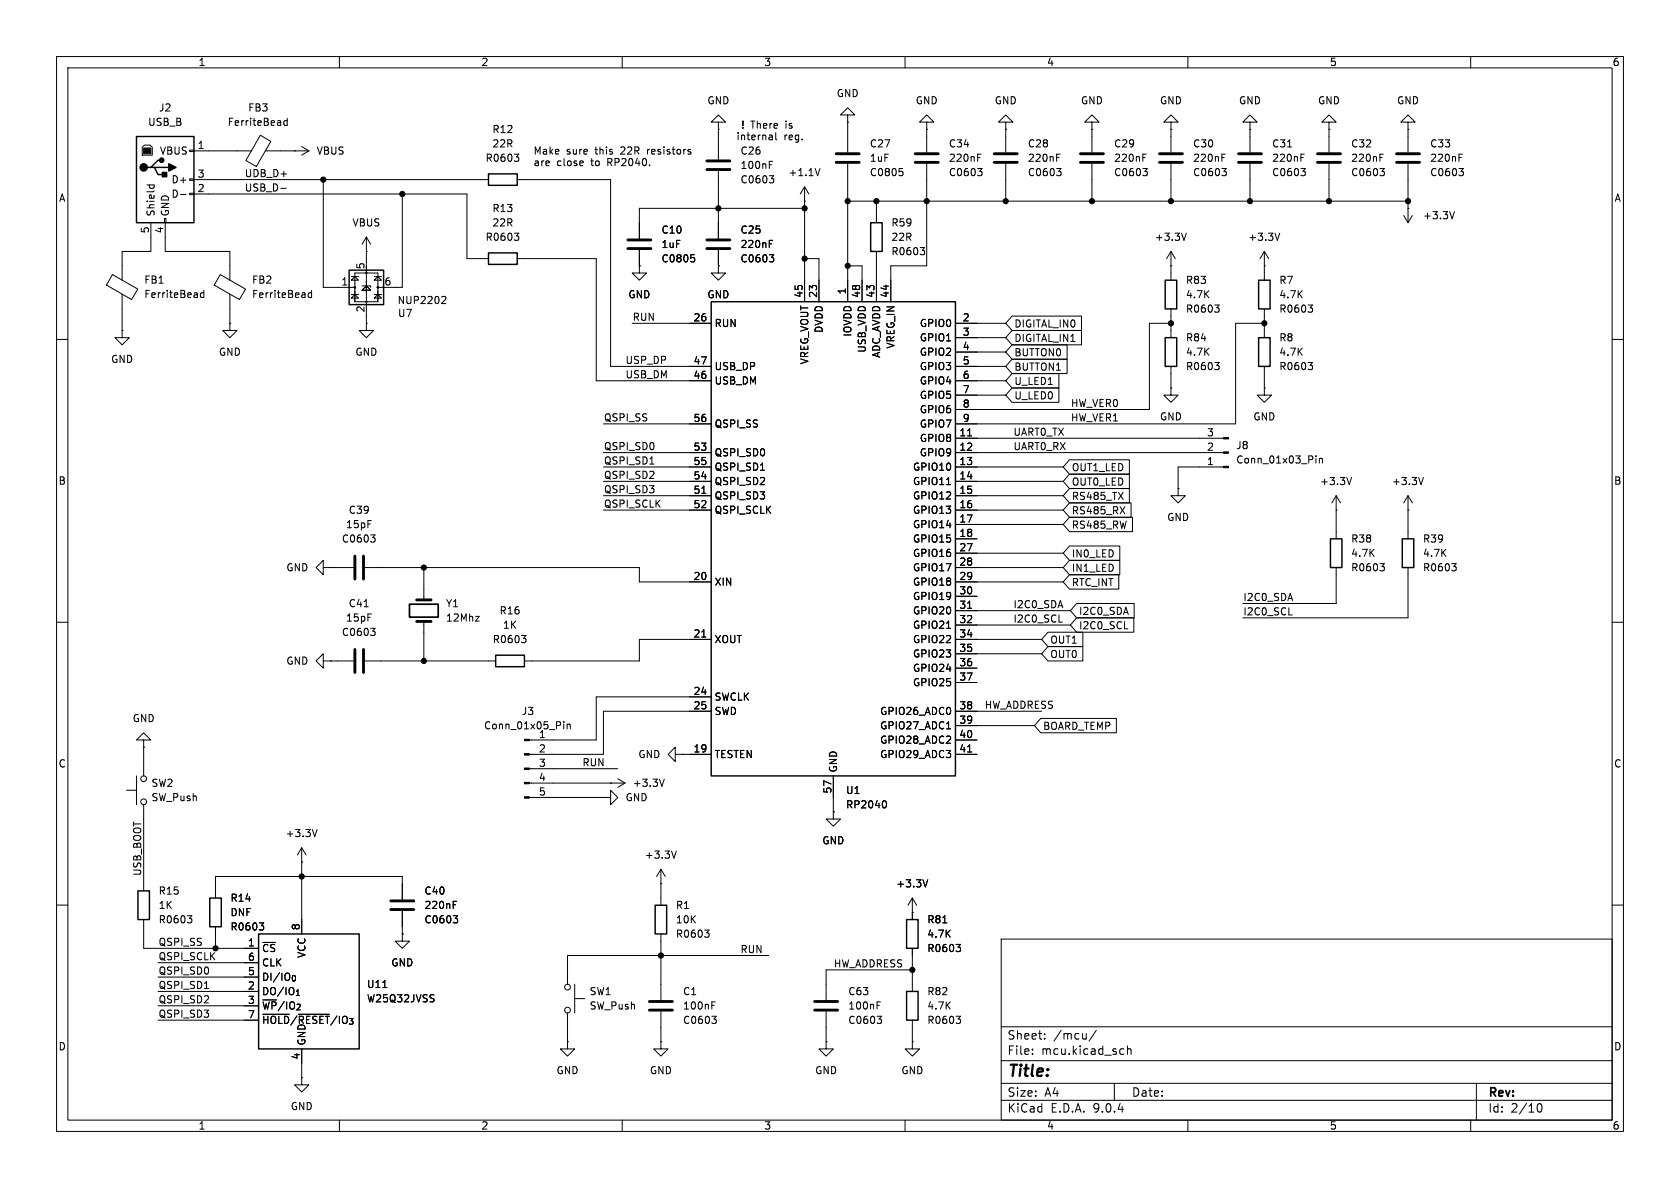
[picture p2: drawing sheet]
<svg xmlns="http://www.w3.org/2000/svg" width="297mm" height="210mm" viewBox="0 0 297 210" stroke-linecap="round" stroke-linejoin="round" font-family="sans-serif">
<g fill="none" stroke="#000" stroke-width=".18">
<path d="M10 10h277v190h-277zM12 12h273v186h-273zM60 10v2M110 10v2M160 10v2M210 10v2M260 10v2M25.5 25.7h1l.4 .3v1.4h-1.8v-1.4zM26 32.7h1.2M26.5 32.7l-.1 .4M26.7 39.4v5.1h-5.1v5M27.2 32.7v.4"/>
<path d="M29.1 38.6h.2v.8h-.2zM29.2 39.4v5.1h11.4v5M31.9 34.4h1M33.5 26.5h.8v.3h-.8zM33.5 31.6h.8v.3h-.8zM33.5 34.2h.8v.2h-.8zM34.3 26.7h10.1M34.3 31.8h52.1M34.3 34.3h48.2v11.4h3.9M46 23.9l1.9 1.1-2.6 4.4-1.8-1zM46.9 26.7h7.7M49.6 33.3h1"/>
<path d="M50.8 20.9v1.3M50.8 21.4l-.4-.1-.2 .3 .1 .5h.5M52.1 26.7h.1M53.3 25.9l1.3 .8M54.6 26.7l-1.3 .7M57.1 31.8v19h5.6M71.1 34.3v16.5h-4.3M90.9 27.2h.8l-.4 .5M91.4 31.8h16.5v33h17.8M91.5 27.7l.2 .3v.3l-.2 .2M122.1 26.9v.3M127 21.6h1.3l-1.3-1.3-1.3 1.3h1.3v1.3"/>
<path d="M127 22.9h.1M127 22.9v5.3M127 30.2v12M136 29.1h.4M136 28.5h.6M136 31.1h.8l-.4 .4M136.4 23.9l.1 .2v.6M136.5 24.7h-.4M136.5 24.2h-.4M136.5 31.5l.3 .3v.3l-.3 .2M137.1 23.4v1.1l.2 .2M142.2 35.6h.1"/>
<path d="M142.2 33l-.7 1.3M142.2 33l.8 1.3M142.2 33v20.3M142.2 36.8h-29.2v5.4M145 29.8l-.5 1.3M149.9 20.3h1.2l-1.2-1.2-1.3 1.2h1.3v1.3M149.9 21.6h.1M149.9 21.6v5.3M149.9 29v24.3M149.9 35.6h99M154.9 35.6v3.8M159 29.8h.6"/>
<path d="M159.4 30.3l.2 .2v.3l-.2 .3M163.8 21.6h1.3l-1.3-1.3-1.2 1.3h1.2v1.3M163.8 22.9h.1M163.8 22.9v4M163.8 29v18h-6.3v6.3M172.8 27.9h.5M172.8 27.2h.6M172.8 29.8h.8l-.4 .5M173.4 30.3l.2 .2v.3l-.2 .3M177.8 21.6h1.3l-1.3-1.3-1.3 1.3h1.3v1.3M177.8 22.9h.1M177.8 22.9v4"/>
<path d="M177.8 29v6.6M186.8 27.9h.4M186.8 27.2h.6M186.8 29.8h.8l-.4 .5M187.3 30.3l.3 .2v.3l-.3 .3M193 21.6h1.3l-1.3-1.3-1.2 1.3h1.2v1.3M193 22.9h.1M193 22.9v4M193 29v6.6M202 27.9h.5M202 27.2h.6M202 29.8h.8l-.4 .5"/>
<path d="M202.6 30.3l.2 .2v.3l-.2 .3M207 21.6h1.3l-1.3-1.3-1.3 1.3h1.3v1.3M207 22.9h.1M207 22.9v4M207 29v6.6M216 27.9h.4M216 27.2h.6M216 29.8h.8l-.4 .5M216.6 30.3l.2 .2v.3l-.2 .3M221 21.6h1.2l-1.2-1.3-1.3 1.3h1.3v1.3M221 22.9h.1M221 22.9v4"/>
<path d="M221 29v6.6M227.6 26h.7M230 27.9h.4M230 27.2h.6M230 29.8h.8l-.5 .5M230.5 30.3l.3 .2v.3l-.3 .3M234.9 21.6h1.3l-1.3-1.3-1.2 1.3h1.2v1.3M234.9 22.9h.1M234.9 22.9v4M234.9 29v6.6M244 27.9h.4M244 27.2h.6"/>
<path d="M244 29.8h.7l-.4 .5M244.5 30.3l.2 .2v.3l-.2 .3M248.2 38.1l.7 1.3M248.9 21.6h1.3l-1.3-1.3-1.3 1.3h1.3v1.3M248.9 22.9h.1M248.9 36.8h.1M248.9 22.9v4M248.9 29v10.4M249.7 38.1l-.8 1.3M257.1 37.4l-.4 1.3M257.9 27.9h.4M257.9 27.2h.6"/>
<path d="M257.9 29.8h.8l-.4 .5M258.5 30.3l.2 .2v.3l-.2 .3M19.9 48.5l4.5 2.6-1.1 1.9-4.5-2.6zM21.6 58.4v1.3h1.3l-1.3 1.3-1.3-1.3h1.3M21.6 58.4h.1M21.6 52v6.4M36 51.8h-.3l-.3 .2 .2 .5h.4M36 51.3v1.3M38.9 48.5l4.5 2.6-1.1 1.9-4.4-2.6zM40.6 57.2v1.2h1.3l-1.3 1.3-1.2-1.3h1.2M40.6 57.2h.1M40.6 52v5.2"/>
<path d="M55.1 51.3v1.3M55.1 51.8h-.4l-.2 .2 .1 .5h.5M62.1 48.9h1.3M62.1 52.1h1.3M62.7 48.9l.7 .6h-1.3zM62.7 52.1l.7 .6h-1.3zM62.7 48.3h4.1v5h-4.1zM64 50.5h1.5v.3M64.8 44.5h.1M64.8 50.5l.7 .8h-1.5zM64.8 57.2v1.2h1.2l-1.2 1.3-1.3-1.3h1.3M64.8 57.2h.1"/>
<path d="M64.8 41.9l-.8 1.3M64.8 41.9l.7 1.3M64.8 41.9v15.3M66.2 49.5l.6-.6 .6 .6zM66.2 52.7l.6-.6 .6 .6zM66.2 48.9h1.2M66.2 52.1h1.2M78.3 52.4l.4 .1 .1 .3-.8 .9h.8M90.9 41.2h.8l-.4 .5M91.4 45.7h14v21.6h20.3M91.5 41.7l.2 .2v.3l-.2 .3M111.8 57.2h13.9"/>
<path d="M113 47v1.3h1.3l-1.3 1.2-1.2-1.2h1.2M113 47h.1M113 44.2v2.8M122.2 45h.6M122.6 45.5l.2 .3v.3l-.2 .2M127 47v1.3h1.3l-1.3 1.2-1.3-1.2h1.3M127 47h.1M127 44.2v2.8M136 43.1h.4M136 42.5h.6M136 45h.8l-.4 .5M136.5 45.5l.3 .3v.3l-.3 .2"/>
<path d="M142.2 45.7h2.6v7.6M149.9 47h2.5v6.3M154.9 44.5v8.8M162.7 43.8h.8l-.5 .4M163.2 44.2l.3 .3v.3l-.3 .2M168.9 57.2h8.9M168.9 59.7h8.9M178.9 55.9h12.3v2.5h-12.3l-1.1-1.2zM178.9 58.4h12.3v2.6h-12.3l-1.1-1.3zM207 47h.1M207 44.5v5M207 54.6v5.1"/>
<path d="M207 57.2h-3.8v15.2h-34.3M207 44.5l-.8 1.2M207 44.5l.8 1.2M209.7 41.2l-.4 1.3M214.7 53.9h.8l-.4 .5M215.3 54.4l.2 .2v.3l-.2 .3M223.5 47h.1M223.5 44.5v5M223.5 54.6v5.1M223.5 57.2h-5.1v17.7h-49.5M223.5 44.5l-.7 1.2M223.5 44.5l.8 1.2"/>
<path d="M226.2 41.2l-.4 1.3M231.3 53.9h.7l-.4 .5M231.8 54.4l.2 .2v.3l-.2 .3M10 60h2M106.7 74.9h19M168.9 77.5h47.4M168.9 64.8h8.9M168.9 67.3h8.9M168.9 62.2h8.9M168.9 69.9h8.9M171.1 77.1h.7M178.9 66h8.3v2.6h-8.3l-1.1-1.3z"/>
<path d="M178.9 68.6h8.3v2.5h-8.3l-1.1-1.2zM178.9 63.5h9.8v2.5h-9.8l-1.1-1.2zM178.9 61h9.8v2.5h-9.8l-1.1-1.3zM207 68.6v1.3h1.3l-1.3 1.2-1.3-1.2h1.3M207 68.6h.1M207 64.8v3.8M214.7 64.1h.8l-.4 .5M215.3 64.6l.2 .2v.3l-.2 .2M223.5 68.6v1.3h1.3l-1.3 1.2-1.3-1.2h1.3M223.5 68.6h.1M223.5 64.8v3.8M231.3 64.1h.7l-.4 .5"/>
<path d="M231.8 64.6l.2 .2v.3l-.2 .2M285 60h2M65.5 94.6h.8l-.4 .4M66.1 95l.2 .3v.3l-.2 .2M106.7 82.6h19M106.7 80h19M106.7 85.1h19M106.7 87.6h19M106.7 90.2h19M114.9 82h.7M124.1 87.2h.7M134.4 83.1h.8"/>
<path d="M167.3 85.7h.8M168.9 82.6h19.1M168.9 80h47.4M168.9 85.1h19.1M168.9 87.6h19.1M168.9 90.2h19.1M168.9 92.7h19.1M168.9 95.3h3.8M168.9 97.8h19.1M189.1 96.5h8.9v2.6h-8.9l-1.1-1.3zM189.1 83.8h10.6v2.6h-10.6l-1.1-1.3zM189.1 81.3h10.6v2.5h-10.6l-1.1-1.2z"/>
<path d="M189.1 99.1h8.9v2.5h-8.9l-1.1-1.3zM189.1 86.4h10.6v2.5h-10.6l-1.1-1.3zM189.1 88.9h10.9v2.5h-10.9l-1.1-1.2zM189.1 91.4h11.1v2.6h-11.1l-1.1-1.3zM198 89.6l.9 1.2M198.9 89.6l-.9 1.2M208.3 86.4v1.2h1.2l-1.2 1.3-1.3-1.3h1.3M208.3 86.4h.1M216.3 82.6h-8v3.8M232.6 80.6v.1M232.6 81v.9M233.2 81v.9"/>
<path d="M233.2 81.1l.2-.1 .3 .1 .1 .8M236.2 90.2h.1M236.2 87.6v7.7M236.2 87.6l-.7 1.3M236.2 87.6l.8 1.3M238.9 84.4l-.4 1.3M244 99.6h.7l-.4 .5M248.9 90.2h.1M248.9 87.6v7.7M248.9 87.6l-.7 1.3M248.9 87.6l.8 1.3M251.6 84.4l-.4 1.3"/>
<path d="M256.7 99.6h.7l-.4 .5M10 110h2M57.1 100.3v-1.2l-1.2 1.2 1.2 1.3v-1.3h1.3M57.1 116.8v-1.2l-1.2 1.2 1.2 1.3v-1.3h1.3M58.4 100.3h.1M58.4 116.8h.1M58.4 100.3h4.1M58.4 116.8h4.1M64.4 107.3h.7M64.5 100.3h48.5v2.6h12.7M64.5 116.8h23.1M65.5 111.1h.8l-.4 .5"/>
<path d="M66.1 111.6l.2 .2v.3l-.2 .2M74.9 100.3v5.7M74.9 109.9v6.9M84.1 109h.6l-.6 .8h.6M92.2 112.3h.8l-.4 .5M92.7 112.8l.3 .3v.3l-.3 .2M124.1 112.6h.7M125.7 113h-12.7v3.8h-20.3M167.3 111.1h.8M168.9 100.3h19.1M168.9 102.9h19.1M168.9 113h15.2"/>
<path d="M168.9 105.4h3.8M168.9 108h20.3M168.9 110.5h20.3M168.9 115.6h15.2M168.9 118.1h3.8M171.1 107.5h.7M185.3 114.3h6.1v2.5h-6.1l-1.2-1.2zM185.3 111.8h6.1v2.5h-6.1l-1.2-1.3zM187.2 110h.6M189.1 101.6h8.7v2.5h-8.7l-1.1-1.2zM190.3 109.2h10.1v2.6h-10.1l-1.1-1.3zM190.3 106.7h10.2v2.5h-10.2l-1.1-1.2z"/>
<path d="M198.8 111.2h.6M227.9 108.7h.6M236.2 100.3v6.4h-16.5M244.5 100.1l.2 .3v.3l-.2 .2M248.9 100.3v8.9h-29.2M257.2 100.1l.2 .3v.3l-.2 .2M285 110h2M22.4 139.7h1.7M24.1 137.2v5M25.4 130.8h1.3l-1.3-1.3-1.3 1.3h1.3v1.3M25.4 132.1h.1M25.4 132.1v5.1"/>
<path d="M93.6 138.4h16.9M93.6 135.9h15.6M99.7 127.6v.1M99.7 128v.8M100.3 128v.8M100.3 128.1l.2-.1 .3 .1v.7M107.9 138.4h.1M109.2 137.7l1.3 .7M110.5 138.4l-1.3 .8M117.4 137.7l-.4 1.3M119.4 133.4v-1.3l-1.3 1.3 1.3 1.2v-1.2h1.2M120.6 133.4h.1"/>
<path d="M120.6 133.4h5.1M125.7 123.2h-20.3v7.6h-11.8M125.7 125.7h-19v7.7h-13.1M147.3 137.2v6.3M167.3 128.8h.8M168.9 130.8h3.8M168.9 133.4h3.8M168.9 125.7h15.2M168.9 120.7h3.8M168.9 128.3h14M171.1 132.9h.7M184 127h13.4v2.5h-13.4l-1.1-1.2z"/>
<path d="M25.4 142.2v15.3M38.1 158.8v-3.9h33v4.1M53.3 152.4h.1M53.3 149.9v15.2M53.3 149.9l-.7 1.2M53.3 149.9l.8 1.2M56.1 146.6l-.5 1.3M80.1 159.9h.4M80.1 159.3h.6M93.6 141h13.1M106.7 141h1.2v-1.3l1.3 1.3-1.3 1.2v-1.2M106.7 141h.1"/>
<path d="M116.8 156.2h.1M116.8 153.7l-.7 1.2M116.8 153.7l.8 1.2M116.8 153.7v6.3M119.6 150.4l-.5 1.3M147.3 143.5v1.3h1.3l-1.3 1.3-1.3-1.3h1.3M147.3 143.5h.1M156.4 141.5a.79 .79 0 0 1 0 1.3M161.3 158.8v3.8M161.3 158.8l-.8 1.2M161.3 158.8l.8 1.2M164 155.5l-.4 1.3"/>
<path d="M10 160h2M25.4 162.6v5h20.3M27.9 170.2h17.8M27.9 172.7h17.8M27.9 175.3h17.8M27.9 177.8h17.8M33.1 161.9h.8l-.4 .5M33.7 162.4l.2 .2v.3l-.2 .2M36.1 174.7h.8M38.1 163.8v3.8M45.8 163.1h.8l-.4 .5M46.4 163.6l.2 .3v.3l-.2 .2"/>
<path d="M46.5 179.3h4.7M52.7 179.3h5.5M67.7 174.6h.7M71.1 165.1v1.3h1.3l-1.3 1.2-1.3-1.2h1.3M71.1 165.1h.1M71.1 161v4.1M76.6 175.8l.1 .1M76.7 176.6v.4M80.1 161.9h.8l-.4 .5M80.7 162.4l.2 .2v.3l-.2 .2M100.3 179.1v5.1M101.6 176.5h1.8"/>
<path d="M101.6 174v5.1M116.8 165.1v11.7M116.8 178.8v5.4M124.6 164.4h.8l-.5 .5M125.1 164.9l.3 .2v.3l-.3 .3M125.8 177.7h.5M125.8 177.1h.6M125.8 179.6h.8l-.4 .5M135.9 168.9h-35.6v5.1M146 178.8v5.4M155.1 177.7h.4M155.1 177.1h.6"/>
<path d="M155.1 179.6h.7l-.4 .5M161.3 161.3h.1M161.3 167.6v7.7M161.3 171.5h-15.3v5.3M166.7 163.1h.7M169 179.6h.8l-.4 .5M169 166.9h.8l-.4 .5M169.6 167.4l.2 .3v.3l-.2 .2M177 166h108v32h-108zM285 160h2M27.9 180.3h17.8M53.3 190.5v1.3h1.3l-1.3 1.2-1.2-1.2h1.2"/>
<path d="M53.3 190.5h.1M53.3 185.4v5.1M60 198v2M100.3 184.2v1.2h1.3l-1.3 1.3-1.2-1.3h1.2M100.3 184.2h.1M110 198v2M116.8 184.2v1.2h1.3l-1.3 1.3-1.2-1.3h1.2M116.8 184.2h.1M126.4 180.1l.2 .3v.3l-.2 .2M146 184.2v1.2h1.3l-1.3 1.3-1.2-1.3h1.2M146 184.2h.1M155.6 180.1l.2 .3v.3l-.2 .2"/>
<path d="M160 198v2M161.3 184.2v1.2h1.3l-1.3 1.3-1.3-1.3h1.3M161.3 184.2h.1M161.3 180.3v3.9M169.6 180.1l.2 .3v.3l-.2 .2M177 194.5h108M177 191.5h108M177 187.5h108M177 181.5h108M182.5 186.3v.1M182.5 185.5v.1M184.7 183.6v.1"/>
<path d="M184.7 182.8v.1M193.8 182.1l-1.3 2M197 191.5v3M198.2 185.4l.5 .1M198.7 186.3l-.5 .1M199.3 185.5l.2-.1 .4 .1 .1 .9M199.3 184.9v1.5M210 198v2M260 198v2M261 191.5v6.5M271.7 195.7l.2-.5 .2-.1a.81 .81 0 0 1 .6 .6 .81 .81 0 0 1-.3 .8h-.4l-.3-.5"/>
<circle cx="62.7" cy="50.8" r=".13"/>
<circle cx="64.8" cy="53.3" r=".13"/>
<circle cx="64.8" cy="48.3" r=".13"/>
<circle cx="66.8" cy="50.8" r=".13"/>
<circle cx="25.4" cy="137.7" r=".51"/>
<circle cx="25.4" cy="141.7" r=".51"/>
<circle cx="100.3" cy="178.6" r=".51"/>
<circle cx="100.3" cy="174.5" r=".51"/>
</g>
<g fill="none" stroke="#000" stroke-width=".51">
<path d="M125 28.4h4M125 30h4M147.8 27.2h4.1M147.8 28.7h4.1M161.8 27.2h4.1M161.8 28.7h4.1M175.8 27.2h4M175.8 28.7h4M191 27.2h4.1M191 28.7h4.1M205 27.2h4M205 28.7h4"/>
<path d="M218.9 27.2h4.1M218.9 28.7h4.1M232.9 27.2h4.1M232.9 28.7h4.1M246.9 27.2h4.1M246.9 28.7h4.1M111 42.4h4.1M111 43.9h4.1M125 42.4h4M125 43.9h4M62.7 98.3v4.1M64.3 98.3v4.1"/>
<path d="M62.7 114.8v4.1M64.3 114.8v4.1M73.7 109.9h2.5M73.7 106h2.5M69.1 159.3h4.1M69.1 160.8h4.1M114.8 177h4.1M114.8 178.6h4.1M144 177h4.1M144 178.6h4.1"/>
</g>
<g fill="none" stroke="#000" stroke-width=".25">
<path d="M24.1 24.1h10.2v15.3h-10.2zM26.7 29.6h.6l.6 1.3h1.3M27.3 29.6h2.5M28.6 28.3h-.7l-1.2 1.3h-.7M86.4 30.7h5v2.1h-5zM153.9 39.4h2.1v5.1h-2.1zM61.7 47.8h6.1v6h-6.1zM86.4 44.7h5v2h-5zM125.7 53.3h43.2v83.9h-43.2zM206 59.7h2v5.1h-2zM206 49.5h2v5.1h-2zM222.5 49.5h2v5.1h-2z"/>
<path d="M222.5 59.7h2v5.1h-2zM235.2 95.3h2v5h-2zM247.9 95.3h2v5h-2zM87.6 115.8h5.1v2.1h-5.1zM24.4 157.5h2v5.1h-2zM37.1 158.8h2v5h-2zM45.7 165.1h17.8v20.3h-17.8zM115.8 160h2.1v5.1h-2.1zM160.3 175.3h2v5h-2zM160.3 162.6h2v5h-2z"/>
</g>
<g fill="#000" stroke="#000" stroke-width=".18">
<path d="M25.4 26.2h1.3v1h-1.3zM216.3 77.3h.9v.3h-.9zM216.3 82.4h.9v.3h-.9zM216.3 79.9h.9v.2h-.9zM92.7 130.7h.9v.2h-.9zM92.7 133.2h.9v.3h-.9zM92.7 135.8h.9v.2h-.9zM92.7 138.3h.9v.3h-.9zM92.7 140.8h.9v.3h-.9z"/>
<circle cx="57.1" cy="31.8" r=".46"/>
<circle cx="71.1" cy="34.3" r=".46"/>
<circle cx="127" cy="36.8" r=".46"/>
<circle cx="142.2" cy="36.8" r=".46"/>
<circle cx="149.9" cy="35.6" r=".46"/>
<circle cx="154.9" cy="35.6" r=".46"/>
<circle cx="163.8" cy="35.6" r=".46"/>
<circle cx="177.8" cy="35.6" r=".46"/>
<circle cx="193" cy="35.6" r=".46"/>
<circle cx="207" cy="35.6" r=".46"/>
<circle cx="221" cy="35.6" r=".46"/>
<circle cx="234.9" cy="35.6" r=".46"/>
<circle cx="248.9" cy="35.6" r=".46"/>
<circle cx="142.2" cy="45.7" r=".46"/>
<circle cx="149.9" cy="47" r=".46"/>
<circle cx="207" cy="57.2" r=".46"/>
<circle cx="223.5" cy="57.2" r=".46"/>
<circle cx="74.9" cy="100.3" r=".46"/>
<circle cx="74.9" cy="116.8" r=".46"/>
<circle cx="53.3" cy="154.9" r=".46"/>
<circle cx="38.1" cy="167.6" r=".46"/>
<circle cx="116.8" cy="168.9" r=".46"/>
<circle cx="161.3" cy="171.5" r=".46"/>
</g>
<g fill="#000" stroke="#000" stroke-width=".25">
<path d="M28.7 30.5h.8v.7h-.8zM29.8 29l1.3 .6-1.3 .6z"/>
<circle cx="25.4" cy="29.6" r=".63"/>
<circle cx="28.6" cy="28.3" r=".38"/>
</g>
<path d="M72.4 106.8h5.1v2.3h-5.1z" fill="none" stroke="#000" stroke-width=".3"/>
<text font-size="2.8" x="178" y="190.9">Title:</text>
<g font-size="2.1">
<text x="178" y="184">Sheet:</text>
<text x="186.2" y="184">/mcu/</text>
<text x="178" y="186.7">File:</text>
<text x="184.1" y="186.7">mcu.kicad_sch</text>
<text x="178" y="196.9">KiCad</text>
<text x="178" y="194.1">Size:</text>
<text x="184.7" y="194.1">A4</text>
<text x="185.7" y="196.9">E.D.A.</text>
<text x="193.3" y="196.9">9.0.4</text>
<text x="200" y="194.1">Date:</text>
<text x="263" y="194.3">Rev:</text>
<text x="263" y="196.9">Id:</text>
<text x="267.1" y="196.9">2/10</text>
</g>
<g font-size="1.8">
<text x="35" y="11.9">1</text>
<text x="85" y="11.9">2</text>
<text x="135" y="11.9">3</text>
<text x="185" y="11.9">4</text>
<text x="235" y="11.9">5</text>
<text x="285" y="11.9">6</text>
<text x="147.8" y="17.4">GND</text>
<text x="26.1" y="22.5">USB_B</text>
<text x="28" y="19.9">J2</text>
<text x="40.2" y="22.5">FerriteBead</text>
<text x="43.8" y="19.9">FB3</text>
<text x="87" y="23.7">R12</text>
<text x="125" y="18.6">GND</text>
<text x="130.9" y="23">!</text>
<text x="132.7" y="23">There</text>
<text x="139" y="23">is</text>
<text x="161.8" y="18.6">GND</text>
<text x="175.8" y="18.6">GND</text>
<text x="191" y="18.6">GND</text>
<text x="205" y="18.6">GND</text>
<text x="218.9" y="18.6">GND</text>
<text x="232.9" y="18.6">GND</text>
<text x="246.9" y="18.6">GND</text>
<text x="28.2" y="27.5">VBUS</text>
<text x="34.9" y="26.4">1</text>
<text x="55.9" y="27.5">VBUS</text>
<text x="85.7" y="28.8">R0603</text>
<text x="87" y="26.3">22R</text>
<text x="94.2" y="27.5">Make</text>
<text x="94.2" y="29.6">are</text>
<text x="98.4" y="29.6">close</text>
<text x="100.1" y="27.5">sure</text>
<text x="104.6" y="29.6">to</text>
<text x="105.3" y="27.5">this</text>
<text x="107.7" y="29.6">RP2040.</text>
<text x="110" y="27.5">22R</text>
<text x="114.9" y="27.5">resistors</text>
<text x="130.1" y="25">internal</text>
<text x="130.8" y="27.5">C26</text>
<text x="138.6" y="25">reg.</text>
<text x="153.7" y="28.8">1uF</text>
<text x="153.7" y="26.3">C27</text>
<text x="167.6" y="28.8">220nF</text>
<text x="167.6" y="26.3">C34</text>
<text x="181.6" y="28.8">220nF</text>
<text x="181.6" y="26.3">C28</text>
<text x="196.9" y="28.8">220nF</text>
<text x="196.9" y="26.3">C29</text>
<text x="210.8" y="28.8">220nF</text>
<text x="210.8" y="26.3">C30</text>
<text x="224.8" y="28.8">220nF</text>
<text x="224.8" y="26.3">C31</text>
<text x="238.8" y="28.8">220nF</text>
<text x="238.8" y="26.3">C32</text>
<text x="252.7" y="28.8">220nF</text>
<text x="252.7" y="26.3">C33</text>
<text x="10.3" y="35.9">A</text>
<text x="30.2" y="32.6">D+</text>
<text x="30.2" y="35.2">D-</text>
<text x="34.9" y="31.5">3</text>
<text x="34.9" y="34">2</text>
<text x="43.2" y="31.4">UDB_D+</text>
<text x="43.2" y="33.9">USB_D-</text>
<text x="130.8" y="30.1">100nF</text>
<text x="130.8" y="32.6">C0603</text>
<text x="139.3" y="31.3">+1.1V</text>
<text x="153.7" y="31.3">C0805</text>
<text x="167.6" y="31.3">C0603</text>
<text x="181.6" y="31.3">C0603</text>
<text x="196.9" y="31.3">C0603</text>
<text x="210.8" y="31.3">C0603</text>
<text x="224.8" y="31.3">C0603</text>
<text x="238.8" y="31.3">C0603</text>
<text x="252.7" y="31.3">C0603</text>
<text x="285.3" y="35.9">A</text>
<text x="26.4" y="41.3" transform="rotate(-90 26.4 41.3)">5</text>
<text x="27.5" y="38.4" transform="rotate(-90 27.5 38.4)">Shield</text>
<text x="29" y="41.3" transform="rotate(-90 29 41.3)">4</text>
<text x="30.1" y="38.4" transform="rotate(-90 30.1 38.4)">GND</text>
<text x="62.2" y="40.2">VBUS</text>
<text x="87" y="37.7">R13</text>
<text x="87" y="40.2">22R</text>
<text x="116.8" y="41.5">C10</text>
<text x="130.8" y="41.5">C25</text>
<text x="157.5" y="40.2">R59</text>
<text x="251.5" y="39">+3.3V</text>
<text x="64.5" y="47.7" transform="rotate(-90 64.5 47.7)">5</text>
<text x="85.7" y="42.8">R0603</text>
<text x="116.8" y="44">1uF</text>
<text x="116.8" y="46.6">C0805</text>
<text x="130.8" y="44">220nF</text>
<text x="130.8" y="46.6">C0603</text>
<text x="157.5" y="42.8">22R</text>
<text x="157.5" y="45.3">R0603</text>
<text x="204.1" y="42.8">+3.3V</text>
<text x="220.6" y="42.8">+3.3V</text>
<text x="25.4" y="50.3">FB1</text>
<text x="25.4" y="52.9">FerriteBead</text>
<text x="44.5" y="50.3">FB2</text>
<text x="44.5" y="52.9">FerriteBead</text>
<text x="60.3" y="50.5">1</text>
<text x="67.9" y="50.5">6</text>
<text x="70.2" y="53.9">NUP2202</text>
<text x="111" y="52.9">GND</text>
<text x="125" y="52.9">GND</text>
<text x="142" y="52.7" transform="rotate(-90 142 52.7)">45</text>
<text x="144.5" y="52.7" transform="rotate(-90 144.5 52.7)">23</text>
<text x="149.6" y="52.1" transform="rotate(-90 149.6 52.1)">1</text>
<text x="152.1" y="52.7" transform="rotate(-90 152.1 52.7)">48</text>
<text x="154.7" y="52.7" transform="rotate(-90 154.7 52.7)">43</text>
<text x="157.2" y="52.7" transform="rotate(-90 157.2 52.7)">44</text>
<text x="209.6" y="50.4">R83</text>
<text x="209.6" y="52.9">4.7K</text>
<text x="226.1" y="50.4">R7</text>
<text x="226.1" y="52.9">4.7K</text>
<text x="64.5" y="55.3" transform="rotate(-90 64.5 55.3)">2</text>
<text x="70.3" y="56.2">U7</text>
<text x="111.8" y="56.8">RUN</text>
<text x="122.5" y="56.9">26</text>
<text x="126.2" y="58">RUN</text>
<text x="145.6" y="58.9" transform="rotate(-90 145.6 58.9)">DVDD</text>
<text x="150.7" y="59.6" transform="rotate(-90 150.7 59.6)">IOVDD</text>
<text x="162.5" y="58">GPIO0</text>
<text x="170.1" y="56.9">2</text>
<text x="170.1" y="59.4">3</text>
<text x="179.2" y="58.1">DIGITAL_IN0</text>
<text x="209.6" y="55.5">R0603</text>
<text x="226.1" y="55.5">R0603</text>
<text x="19.6" y="64.4">GND</text>
<text x="38.6" y="63.1">GND</text>
<text x="62.7" y="63.1">GND</text>
<text x="110.5" y="64.4">USP_DP</text>
<text x="122.5" y="64.5">47</text>
<text x="126.2" y="65.6">USB_DP</text>
<text x="143.1" y="64.5" transform="rotate(-90 143.1 64.5)">VREG_VOUT</text>
<text x="153.3" y="62.5" transform="rotate(-90 153.3 62.5)">USB_VDD</text>
<text x="155.8" y="63.4" transform="rotate(-90 155.8 63.4)">ADC_AVDD</text>
<text x="158.3" y="61.7" transform="rotate(-90 158.3 61.7)">VREG_IN</text>
<text x="162.5" y="60.6">GPIO1</text>
<text x="162.5" y="63.1">GPIO2</text>
<text x="162.5" y="65.6">GPIO3</text>
<text x="170.1" y="62">4</text>
<text x="170.1" y="64.5">5</text>
<text x="179.2" y="65.7">BUTTON1</text>
<text x="179.2" y="63.2">BUTTON0</text>
<text x="179.2" y="60.6">DIGITAL_IN1</text>
<text x="209.6" y="60.6">R84</text>
<text x="209.6" y="63.1">4.7K</text>
<text x="209.6" y="65.6">R0603</text>
<text x="226.1" y="60.6">R8</text>
<text x="226.1" y="63.1">4.7K</text>
<text x="226.1" y="65.6">R0603</text>
<text x="110.5" y="67">USB_DM</text>
<text x="122.5" y="67.1">46</text>
<text x="126.2" y="68.2">USB_DM</text>
<text x="162.5" y="68.2">GPIO4</text>
<text x="162.5" y="70.7">GPIO5</text>
<text x="170.1" y="67.1">6</text>
<text x="170.1" y="69.6">7</text>
<text x="179.2" y="68.3">U_LED1</text>
<text x="179.2" y="70.8">U_LED0</text>
<text x="106.7" y="74.6">QSPI_SS</text>
<text x="122.5" y="74.7">56</text>
<text x="126.2" y="75.8">QSPI_SS</text>
<text x="162.5" y="73.3">GPIO6</text>
<text x="162.5" y="75.8">GPIO7</text>
<text x="169.5" y="77.2">11</text>
<text x="170.1" y="72.1">8</text>
<text x="170.1" y="74.7">9</text>
<text x="179.1" y="77.1">UART0_TX</text>
<text x="189.2" y="74.6">HW_VER1</text>
<text x="189.2" y="72">HW_VER0</text>
<text x="205" y="74.5">GND</text>
<text x="213.3" y="77.2">3</text>
<text x="221.5" y="74.5">GND</text>
<text x="106.7" y="82.2">QSPI_SD1</text>
<text x="106.7" y="79.7">QSPI_SD0</text>
<text x="122.5" y="79.8">53</text>
<text x="122.5" y="82.3">55</text>
<text x="126.2" y="80.9">QSPI_SD0</text>
<text x="126.2" y="83.4">QSPI_SD1</text>
<text x="161.3" y="83.4">GPIO10</text>
<text x="162.5" y="78.3">GPIO8</text>
<text x="162.5" y="80.9">GPIO9</text>
<text x="169.5" y="79.8">12</text>
<text x="169.5" y="82.3">13</text>
<text x="179.1" y="79.7">UART0_RX</text>
<text x="189.4" y="83.5">OUT1_LED</text>
<text x="213.3" y="82.3">1</text>
<text x="213.3" y="79.8">2</text>
<text x="218.4" y="79.6">J8</text>
<text x="218.4" y="82.1">Conn_01x03_Pin</text>
<text x="10.3" y="85.9">B</text>
<text x="106.7" y="87.3">QSPI_SD3</text>
<text x="106.7" y="89.8">QSPI_SCLK</text>
<text x="106.7" y="84.7">QSPI_SD2</text>
<text x="122.5" y="84.8">54</text>
<text x="122.5" y="87.4">51</text>
<text x="122.5" y="89.9">52</text>
<text x="126.2" y="86">QSPI_SD2</text>
<text x="126.2" y="88.5">QSPI_SD3</text>
<text x="161.3" y="86">GPIO11</text>
<text x="161.3" y="88.5">GPIO12</text>
<text x="169.5" y="84.8">14</text>
<text x="169.5" y="87.4">15</text>
<text x="169.5" y="89.9">16</text>
<text x="189.4" y="86">OUT0_LED</text>
<text x="189.4" y="88.6">RS485_TX</text>
<text x="233.3" y="86">+3.3V</text>
<text x="246" y="86">+3.3V</text>
<text x="285.3" y="85.9">B</text>
<text x="61.1" y="93.6">15pF</text>
<text x="61.6" y="91">C39</text>
<text x="126.2" y="91">QSPI_SCLK</text>
<text x="161.3" y="91">GPIO13</text>
<text x="161.3" y="93.6">GPIO14</text>
<text x="169.5" y="92.5">17</text>
<text x="169.5" y="95">18</text>
<text x="189.4" y="91.1">RS485_RX</text>
<text x="189.4" y="93.7">RS485_RW</text>
<text x="206.2" y="92.3">GND</text>
<text x="50.5" y="101.2">GND</text>
<text x="60.3" y="96.1">C0603</text>
<text x="161.3" y="96.1">GPIO15</text>
<text x="161.3" y="98.7">GPIO16</text>
<text x="161.3" y="101.2">GPIO17</text>
<text x="169.5" y="97.5">27</text>
<text x="169.5" y="100.1">28</text>
<text x="189.4" y="98.7">IN0_LED</text>
<text x="189.4" y="101.3">IN1_LED</text>
<text x="238.8" y="96.1">R38</text>
<text x="238.8" y="98.7">4.7K</text>
<text x="238.8" y="101.2">R0603</text>
<text x="251.5" y="96.1">R39</text>
<text x="251.5" y="98.7">4.7K</text>
<text x="251.5" y="101.2">R0603</text>
<text x="61.6" y="107.5">C41</text>
<text x="78.7" y="107.5">Y1</text>
<text x="122.5" y="102.6">20</text>
<text x="126.2" y="103.7">XIN</text>
<text x="161.3" y="103.7">GPIO18</text>
<text x="161.3" y="106.3">GPIO19</text>
<text x="169.5" y="102.6">29</text>
<text x="169.5" y="105.2">30</text>
<text x="169.5" y="107.7">31</text>
<text x="179.1" y="107.6">I2C0_SDA</text>
<text x="189.4" y="103.8">RTC_INT</text>
<text x="219.7" y="106.3">I2C0_SDA</text>
<text x="60.3" y="112.6">C0603</text>
<text x="61.1" y="110.1">15pF</text>
<text x="78.7" y="110.1">12Mhz</text>
<text x="87" y="113.9">R0603</text>
<text x="88.2" y="108.8">R16</text>
<text x="88.8" y="111.4">1K</text>
<text x="122.5" y="112.8">21</text>
<text x="126.2" y="113.9">XOUT</text>
<text x="161.3" y="108.8">GPIO20</text>
<text x="161.3" y="111.4">GPIO21</text>
<text x="161.3" y="113.9">GPIO22</text>
<text x="169.5" y="110.2">32</text>
<text x="169.5" y="112.8">34</text>
<text x="179.1" y="110.1">I2C0_SCL</text>
<text x="185.6" y="114">OUT1</text>
<text x="190.7" y="111.4">I2C0_SCL</text>
<text x="190.7" y="108.9">I2C0_SDA</text>
<text x="219.7" y="108.9">I2C0_SCL</text>
<text x="50.5" y="117.7">GND</text>
<text x="161.3" y="116.4">GPIO23</text>
<text x="161.3" y="119">GPIO24</text>
<text x="169.5" y="115.3">35</text>
<text x="169.5" y="117.9">36</text>
<text x="185.6" y="116.5">OUT0</text>
<text x="122.5" y="122.9">24</text>
<text x="122.5" y="125.5">25</text>
<text x="126.2" y="124.1">SWCLK</text>
<text x="161.3" y="121.5">GPIO25</text>
<text x="169.5" y="120.4">37</text>
<text x="169.5" y="125.5">38</text>
<text x="174" y="125.4">HW_ADDRESS</text>
<text x="23.4" y="127.9">GND</text>
<text x="85.5" y="129.1">Conn_01x05_Pin</text>
<text x="92.2" y="126.6">J3</text>
<text x="95.2" y="130.6">1</text>
<text x="126.2" y="126.6">SWD</text>
<text x="155.5" y="126.6">GPIO26_ADC0</text>
<text x="155.5" y="129.1">GPIO27_ADC1</text>
<text x="155.5" y="131.7">GPIO28_ADC2</text>
<text x="169.5" y="128">39</text>
<text x="169.5" y="130.6">40</text>
<text x="184.3" y="129.2">BOARD_TEMP</text>
<text x="10.3" y="135.9">C</text>
<text x="95.2" y="133.1">2</text>
<text x="95.2" y="135.6">3</text>
<text x="102.9" y="135.5">RUN</text>
<text x="112.8" y="134.2">GND</text>
<text x="122.5" y="133.1">19</text>
<text x="126.2" y="134.2">TESTEN</text>
<text x="148.2" y="136.7" transform="rotate(-90 148.2 136.7)">GND</text>
<text x="155.5" y="134.2">GPIO29_ADC3</text>
<text x="169.5" y="133.1">41</text>
<text x="285.3" y="135.9">C</text>
<text x="26.7" y="139.3">SW2</text>
<text x="26.7" y="141.8">SW_Push</text>
<text x="95.2" y="138.2">4</text>
<text x="95.2" y="140.7">5</text>
<text x="110.5" y="141.8">GND</text>
<text x="111.8" y="139.3">+3.3V</text>
<text x="147.1" y="140.4" transform="rotate(-90 147.1 140.4)">57</text>
<text x="149.5" y="140.6">U1</text>
<text x="149.5" y="143.1">RP2040</text>
<text x="50.4" y="148.2">+3.3V</text>
<text x="145.3" y="149.5">GND</text>
<text x="25.1" y="154.9" transform="rotate(-90 25.1 154.9)">USB_BOOT</text>
<text x="113.9" y="152">+3.3V</text>
<text x="27.9" y="160.9">1K</text>
<text x="27.9" y="158.3">R15</text>
<text x="40.6" y="159.6">R14</text>
<text x="74.9" y="160.9">220nF</text>
<text x="74.9" y="158.3">C40</text>
<text x="119.4" y="160.9">R1</text>
<text x="158.3" y="157.1">+3.3V</text>
<text x="27.9" y="167.3">QSPI_SS</text>
<text x="27.9" y="163.4">R0603</text>
<text x="40.6" y="162.2">DNF</text>
<text x="40.6" y="164.7">R0603</text>
<text x="43.7" y="167.4">1</text>
<text x="53.1" y="164.5" transform="rotate(-90 53.1 164.5)">8</text>
<text x="74.9" y="163.4">C0603</text>
<text x="119.4" y="163.4">10K</text>
<text x="119.4" y="166">R0603</text>
<text x="163.8" y="163.4">R81</text>
<text x="163.8" y="166">4.7K</text>
<text x="27.9" y="169.8">QSPI_SCLK</text>
<text x="27.9" y="172.4">QSPI_SD0</text>
<text x="43.7" y="169.9">6</text>
<text x="43.7" y="172.5">5</text>
<text x="46.2" y="168.5">~{CS}</text>
<text x="46.2" y="171">CLK</text>
<text x="46.2" y="173.6">DI/IO_{0}</text>
<text x="54.2" y="169.4" transform="rotate(-90 54.2 169.4)">VCC</text>
<text x="69.1" y="171">GND</text>
<text x="130.8" y="168.6">RUN</text>
<text x="147.3" y="171.1">HW_ADDRESS</text>
<text x="163.8" y="168.5">R0603</text>
<text x="27.9" y="180">QSPI_SD3</text>
<text x="27.9" y="174.9">QSPI_SD1</text>
<text x="27.9" y="177.5">QSPI_SD2</text>
<text x="43.7" y="175">2</text>
<text x="43.7" y="177.5">3</text>
<text x="46.2" y="176.1">DO/IO_{1}</text>
<text x="46.2" y="178.7">~{WP}/IO_{2}</text>
<text x="64.8" y="174.9">U11</text>
<text x="64.8" y="177.4">W25Q32JVSS</text>
<text x="104.1" y="176.1">SW1</text>
<text x="104.1" y="178.7">SW_Push</text>
<text x="120.7" y="176.1">C1</text>
<text x="120.7" y="178.7">100nF</text>
<text x="149.9" y="178.7">100nF</text>
<text x="149.9" y="176.1">C63</text>
<text x="163.8" y="176.1">R82</text>
<text x="163.8" y="178.7">4.7K</text>
<text x="10.3" y="185.9">D</text>
<text x="43.7" y="180.1">7</text>
<text x="46.2" y="181.2">~{HOLD}/~{RESET}/IO_{3}</text>
<text x="54.2" y="184.9" transform="rotate(-90 54.2 184.9)">GND</text>
<text x="120.7" y="181.2">C0603</text>
<text x="149.9" y="181.2">C0603</text>
<text x="163.8" y="181.2">R0603</text>
<text x="285.3" y="185.9">D</text>
<text x="53.1" y="187.4" transform="rotate(-90 53.1 187.4)">4</text>
<text x="98.3" y="190.1">GND</text>
<text x="114.8" y="190.1">GND</text>
<text x="144" y="190.1">GND</text>
<text x="159.3" y="190.1">GND</text>
<text x="51.3" y="196.4">GND</text>
<text x="35" y="199.9">1</text>
<text x="85" y="199.9">2</text>
<text x="135" y="199.9">3</text>
<text x="185" y="199.9">4</text>
<text x="235" y="199.9">5</text>
<text x="285" y="199.9">6</text>
</g>
</svg>
